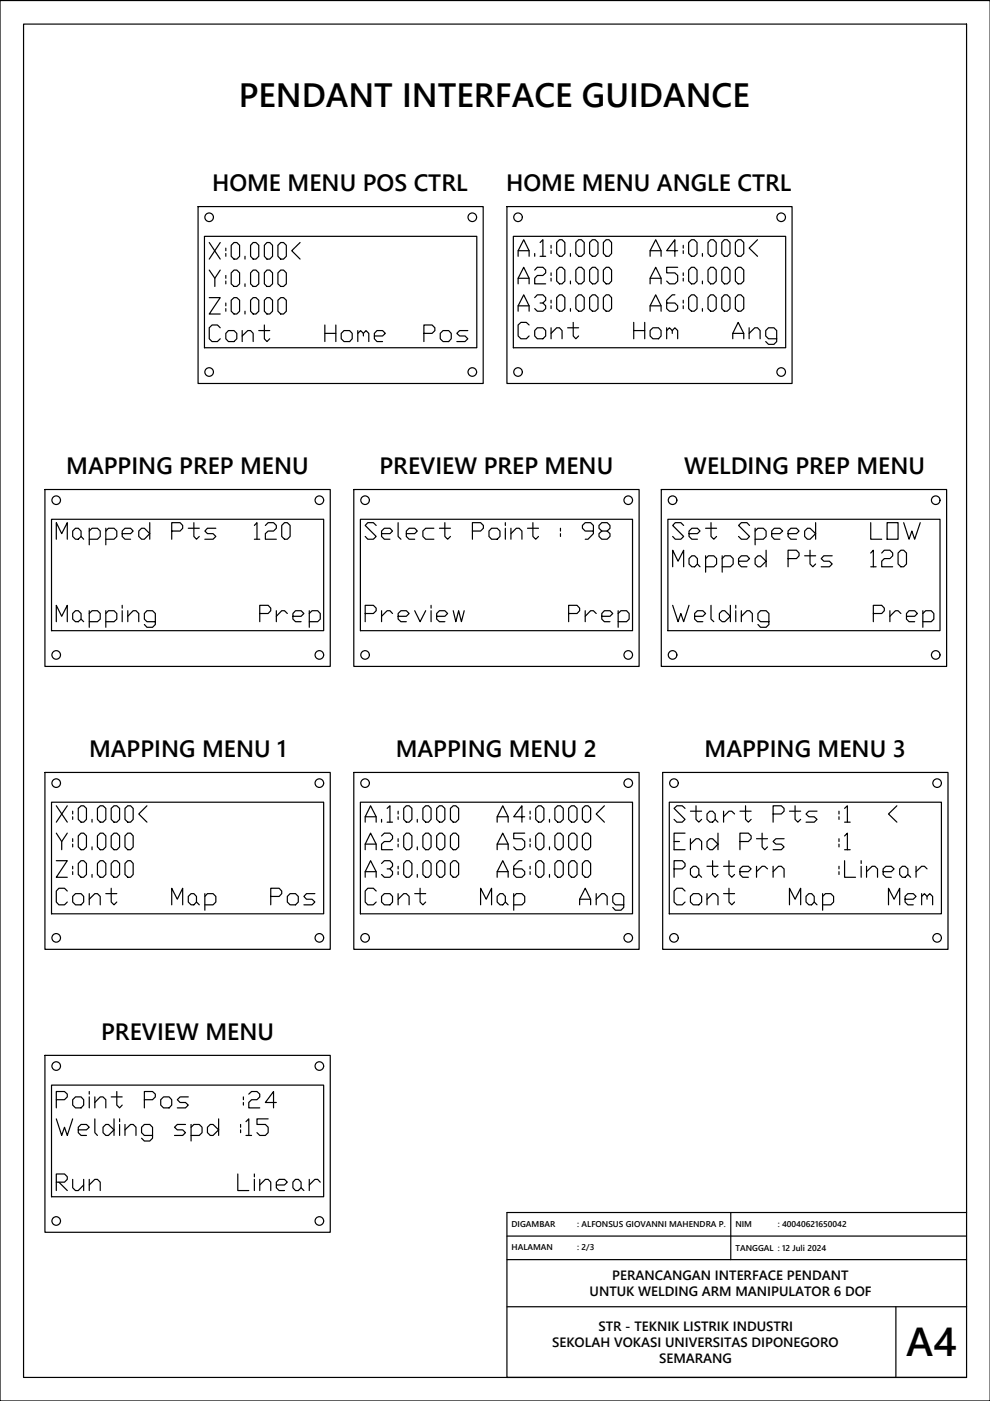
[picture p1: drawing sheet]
<svg xmlns="http://www.w3.org/2000/svg" width="210mm" height="297mm" viewBox="0 0 210 297" stroke-linecap="round" stroke-linejoin="round" font-family="sans-serif">
<!-- layer: 0 -->
<g fill="none" stroke="#000" stroke-width=".25">
<path d="M0 .1h209.9v296.9h-209.9zM5 5.1h199.9v286.9h-199.9zM42 43.8h60.4v37.5h-60.4zM43.3 50.1h57.8v23.6h-57.8zM44.4 57.3l1.2 1.7v1.7M44.4 51.4l2.3 3.5M46.7 51.4l-2.3 3.5M46.7 57.3l-1.1 1.7M47.9 52.6v.6M47.9 53.7v.6M47.9 58.4v.6M47.9 59.6v.6"/>
<path d="M49.6 51.4h.6l.6 .6v2.3l-.6 .6h-.6l-.6-.6v-2.3zM49.6 57.3h.6l.6 .6v2.3l-.6 .5h-.6l-.6-.5v-2.3zM51.9 54.3v.6M53.7 51.4h.6l.6 .6v2.3l-.6 .6h-.6l-.6-.6v-2.3zM53.7 57.3h.6l.6 .6v2.3l-.6 .5h-.6l-.6-.5v-2.3zM56.6 51.4h.6l.6 .6v2.3l-.6 .6h-.6l-.6-.6v-2.3zM56.6 57.3h.6l.6 .6v2.3l-.6 .5h-.6l-.6-.5v-2.3zM58.9 52l.6-.6h.6l.6 .6v2.3l-.6 .6h-.6l-.6-.6zM58.9 57.9l.6-.6h.6l.6 .6v2.3l-.6 .5h-.6l-.6-.5zM63.6 51.4l-1.8 1.8 1.8 1.7M107.5 43.8h60.4v37.5h-60.4zM108.8 50.1h57.8v23.6h-57.8z"/>
<path d="M109.9 54.3v-1.1l1.1-2.4 1.2 2.4v1.1M109.9 53.2h2.3M109.9 59h2.3M113.4 57.3l.5-.6h1.2l.6 .6v.6l-.6 .5h-1.2l-.5 .6v1.2h2.3M113.4 53.7v.6M114.5 51.4l.6-.6v3.5M114.5 54.3h1.2M116.8 52v.6M116.8 53.2v.5M116.8 57.9v.5M116.8 59v.6M118 51.4l.6-.6h.6l.6 .6v2.3l-.6 .6h-.6l-.6-.6z"/>
<path d="M118.6 56.7h.6l.6 .6v2.3l-.6 .6h-.6l-.6-.6v-2.3zM120.9 53.7v.6M120.9 59.6v.6M122.1 51.4l.6-.6h.6l.6 .6v2.3l-.6 .6h-.6l-.6-.6zM122.7 56.7h.6l.6 .6v2.3l-.6 .6h-.6l-.6-.6v-2.3zM125 51.4l.6-.6h.6l.6 .6v2.3l-.6 .6h-.6l-.6-.6zM125.6 56.7h.6l.6 .6v2.3l-.6 .6h-.6l-.6-.6v-2.3zM127.9 51.4l.6-.6h.6l.6 .6v2.3l-.6 .6h-.6l-.6-.6zM128.5 56.7h.6l.6 .6v2.3l-.6 .6h-.6l-.6-.6v-2.3zM137.8 54.3v-1.1l1.2-2.4 1.2 2.4v1.1M137.8 53.2h2.4M137.8 59h2.4"/>
<path d="M143.7 53.2h-2.3l1.7-2.4v3.5M143.7 56.7h-2.3v1.2h1.7l.6 .5v1.2l-.6 .6h-1.2l-.5-.6M144.9 52v.6M144.9 53.2v.5M144.9 57.9v.5M144.9 59v.6M146.6 50.8h.6l.6 .6v2.3l-.6 .6h-.6l-.6-.6v-2.3zM146.6 56.7h.6l.6 .6v2.3l-.6 .6h-.6l-.6-.6v-2.3zM148.9 53.7v.6M148.9 59.6v.6M150.7 50.8h.6l.5 .6v2.3l-.5 .6h-.6l-.6-.6v-2.3zM150.7 56.7h.6l.5 .6v2.3l-.5 .6h-.6l-.6-.6v-2.3z"/>
<path d="M153.6 50.8h.6l.6 .6v2.3l-.6 .6h-.6l-.6-.6v-2.3zM153.6 56.7h.6l.6 .6v2.3l-.6 .6h-.6l-.6-.6v-2.3zM155.9 51.4l.6-.6h.6l.6 .6v2.3l-.6 .6h-.6l-.6-.6zM155.9 57.3l.6-.6h.6l.6 .6v2.3l-.6 .6h-.6l-.6-.6zM160.6 50.8l-1.8 1.8 1.8 1.7M44.4 63.1h2.3l-2.3 3.5h2.3M46.7 69.5l-.6-.6h-1.1l-.6 .6v2.3l.6 .6h1.1l.6-.6M47.9 64.2v.6M47.9 65.4v.6M48.4 70.1h1.2l.6 .6v1.1l-.6 .6h-1.2l-.5-.6v-1.1zM49 63.7l.6-.6h.6l.6 .6v2.3l-.6 .6h-.6l-.6-.6zM51.4 71.2l1.1-1.1h.6l.6 .6v1.7"/>
<path d="M51.4 70.1v2.3M51.9 60.2v.5M51.9 66v.6M53.1 63.7l.6-.6h.6l.6 .6v2.3l-.6 .6h-.6l-.6-.6zM54.9 70.1h2.3M56 63.7l.6-.6h.6l.6 .6v2.3l-.6 .6h-.6l-.6-.6zM56 68.9v2.9l.6 .6 .6-.6M58.9 63.7l.6-.6h.6l.6 .6v2.3l-.6 .6h-.6l-.6-.6zM68.9 68.9v3.5M68.9 70.7h2.3M71.2 68.9v3.5M72.3 70.7l.6-.6h1.2l.6 .6v1.1l-.6 .6h-1.2l-.6-.6z"/>
<path d="M75.9 70.7l.6-.6 .5 .6v.5M75.9 70.1v2.3M77 70.7l.6-.6 .6 .6v1.7M79.4 71.2h1.7l.6-.5-.6-.6h-1.2l-.5 .6v1.1l.5 .6h1.2M89.9 70.7h1.7l.6-.6v-.6l-.6-.6h-1.7v3.5M93.3 70.7l.6-.6h1.2l.6 .6v1.1l-.6 .6h-1.2l-.6-.6zM99.2 70.1h-1.7l-.6 .6 .6 .5h1.1l.6 .6-.6 .6h-1.7M109.9 60.2v-1.2l1.1-2.3 1.2 2.3v1.2M109.9 66v-1.2l1.1-2.3 1.2 2.3v1.2M109.9 64.8h2.3M112.2 68.9l-.6-.5h-1.2l-.5 .5v2.3l.5 .6h1.2l.6-.6M113.4 63.1l.5-.6h1.2l.6 .6v.6l-.6 .5h-.6"/>
<path d="M113.9 69.5h1.2l.6 .6v1.1l-.6 .6h-1.2l-.5-.6v-1.1zM115.1 64.2l.6 .6v.6l-.6 .6h-1.2l-.5-.6M116.8 70.7l1.2-1.2h.6l.6 .6v1.7M116.8 63.7v.5M116.8 64.8v.6M116.8 69.5v2.3M118 63.1l.6-.6h.6l.6 .6v2.3l-.6 .6h-.6l-.6-.6zM120.4 69.5h2.3M120.9 65.4v.6M121.5 68.4v2.8l.6 .6 .6-.6M122.1 63.1l.6-.6h.6l.6 .6v2.3l-.6 .6h-.6l-.6-.6zM125 63.1l.6-.6h.6l.6 .6v2.3l-.6 .6h-.6l-.6-.6z"/>
<path d="M127.9 63.1l.6-.6h.6l.6 .6v2.3l-.6 .6h-.6l-.6-.6zM134.4 70.1h2.3M134.4 68.4v3.4M136.7 68.4v3.4M137.8 60.2v-1.2l1.2-2.3 1.2 2.3v1.2M137.8 66v-1.2l1.2-2.3 1.2 2.3v1.2M137.8 70.1l.6-.6h1.2l.6 .6v1.1l-.6 .6h-1.2l-.6-.6zM137.8 64.8h2.4M141.4 70.1l.5-.6 .6 .6v.6M141.4 69.5v2.3M142.5 70.1l.6-.6 .6 .6v1.7M143.1 62.5h-.6l-1.1 1.2v1.7l.5 .6h1.2l.6-.6v-.6l-.6-.6h-1.7"/>
<path d="M144.9 63.7v.5M144.9 64.8v.6M146.6 62.5h.6l.6 .6v2.3l-.6 .6h-.6l-.6-.6v-2.3zM148.9 65.4v.6M150.7 62.5h.6l.5 .6v2.3l-.5 .6h-.6l-.6-.6v-2.3zM153.6 62.5h.6l.6 .6v2.3l-.6 .6h-.6l-.6-.6v-2.3zM155.4 71.8v-1.1l1.1-2.3 1.2 2.3v1.1M155.4 70.7h2.3M155.9 63.1l.6-.6h.6l.6 .6v2.3l-.6 .6h-.6l-.6-.6zM158.8 70.7l1.2-1.2h.6l.6 .6v1.7M158.8 69.5v2.3M164.7 71.8h-1.8l-.6-.6v-1.1l.6-.6h1.2l.6 .6v2.3l-.6 .6h-1.2l-.6-.6"/>
<path d="M9.5 103.8h60.5v37.5h-60.5zM10.9 110.1h57.7v23.6h-57.7zM11.9 114.3v-3.5l1.2 2.3 1.2-2.3v3.5M15.4 112.6l.6-.6h.6l.6 .6v1.1l-.6 .6h-.6l-.6-.6zM17.2 113.7l.5 .6M18.9 112.6l.6-.6h1.2l.6 .6v1.1l-.6 .6h-1.8M18.9 112v3.5M22.4 112.6l.6-.6h1.2l.6 .6v1.1l-.6 .6h-1.8M22.4 112v3.5M25.9 113.1h1.8l.5-.5-.5-.6h-1.2l-.6 .6v1.1l.6 .6h1.2M29.4 112.6l.6-.6h.6l1.1 1.1-1.1 1.2h-.6l-.6-.6zM31.7 110.8v3.5"/>
<path d="M36.4 112.6h1.8l.5-.6v-.6l-.5-.6h-1.8v3.5M39.9 112h2.3M41.1 110.8v2.9l.6 .6 .5-.6M45.8 112h-1.8l-.6 .6 .6 .5h1.2l.6 .6-.6 .6h-1.8M53.9 111.4l.6-.6v3.5M53.9 114.3h1.2M56.3 111.4l.6-.6h1.1l.6 .6v.6l-.6 .6h-1.1l-.6 .5v1.2h2.3M59.7 111.4l.6-.6h.6l.6 .6v2.3l-.6 .6h-.6l-.6-.6zM75 103.8h60.5v37.5h-60.5zM76.4 110.1h57.7v23.6h-57.7zM79.8 111.4l-.6-.6h-1.2l-.6 .6 2.4 2.3-.6 .6h-1.2l-.6-.6M80.9 113.1h1.8l.5-.5-.5-.6h-1.2l-.6 .6v1.1l.6 .6h1.2"/>
<path d="M84.4 110.8v2.9l.6 .6M86.1 113.1h1.8l.6-.5-.6-.6h-1.2l-.6 .6v1.1l.6 .6h1.2M92 112h-1.7l-.6 .6v1.1l.6 .6h1.7M93.2 112h2.3M94.3 110.8v2.9l.6 .6 .6-.6M100.2 112.6h1.7l.6-.6v-.6l-.6-.6h-1.7v3.5M104.2 112h1.2l.6 .6v1.1l-.6 .6h-1.2l-.5-.6v-1.1zM107.1 110.8v.6M107.1 112v2.3M108.3 113.1l1.2-1.1h.6l.6 .6v1.7M108.3 112v2.3M111.8 112h2.4"/>
<path d="M113 110.8v2.9l.6 .6 .6-.6M118.8 112v.6M118.8 113.1v.6M125.8 112.6h-1.7l-.6-.6v-.6l.6-.6h1.1l.6 .6v1.7l-1.1 1.2h-.6M127.6 112.6l-.6-.6v-.6l.6-.6h1.1l.6 .6v.6l-.6 .6h-1.1l-.6 .5v.6l.6 .6h1.1l.6-.6v-.6l-.6-.5M140.2 103.8h60.5v37.5h-60.5zM141.6 110.1h57.7v23.6h-57.7zM144.9 111.4l-.5-.6h-1.2l-.6 .6 2.3 2.3-.5 .6h-1.2l-.6-.6M146.1 113.1h1.8l.5-.5-.5-.6h-1.2l-.6 .6v1.1l.6 .6h1.2M146.1 118.4l.6-.6h.6l.6 .6v1.2l-.6 .6h-.6l-.6-.6zM147.9 119.6l.5 .6M149.6 118.4l.6-.6h1.1l.6 .6v1.2l-.6 .6h-1.7"/>
<path d="M149.6 112h2.3M149.6 117.8v3.5M150.7 110.8v2.9l.6 .6 .6-.6M153.1 118.4l.6-.6h1.2l.5 .6v1.2l-.5 .6h-1.8M153.1 117.8v3.5M156.6 119h1.8l.5-.6-.5-.6h-1.2l-.6 .6v1.2l.6 .6h1.2M158.9 111.4l-.5-.6h-1.2l-.6 .6 2.3 2.3-.5 .6h-1.2l-.6-.6M160.1 112.6l.6-.6h1.1l.6 .6v1.1l-.6 .6h-1.7M160.1 118.4l.6-.6h.5l1.2 1.2-1.2 1.2h-.5l-.6-.6zM160.1 112v3.5M162.4 116.7v3.5M163.6 113.1h1.8l.5-.5-.5-.6h-1.2l-.6 .6v1.1l.6 .6h1.2"/>
<path d="M167.1 113.1h1.8l.5-.5-.5-.6h-1.2l-.6 .6v1.1l.6 .6h1.2M167.1 118.4h1.8l.5-.6v-.6l-.5-.5h-1.8v3.5M170.6 112.6l.6-.6h.5l1.2 1.1-1.2 1.2h-.5l-.6-.6zM170.6 117.8h2.3M171.7 116.7v2.9l.6 .6 .6-.6M172.9 110.8v3.5M176.4 117.8h-1.7l-.6 .6 .6 .6h1.2l.5 .6-.5 .6h-1.8M184.6 110.8v3.5h2.3M184.6 117.2l.6-.5v3.5M186.9 117.2l.6-.5h1.2l.6 .5v.6l-.6 .6h-1.2l-.6 .6v1.2h2.4M188.1 110.8h2.3v3.5h-2.3zM190.4 117.2l.6-.5h.6l.6 .5v2.4l-.6 .6h-.6l-.6-.6z"/>
<path d="M191.6 110.8l1.1 3.5 .6-1.7 .6 1.7 1.2-3.5M11.9 131.8v-3.5l1.2 2.4 1.2-2.4v3.5M15.4 130.1l.6-.6h.6l.6 .6v1.2l-.6 .5h-.6l-.6-.5zM17.2 131.3l.5 .5M18.9 130.1l.6-.6h1.2l.6 .6v1.2l-.6 .5h-1.8M18.9 129.5v3.5M22.4 130.1l.6-.6h1.2l.6 .6v1.2l-.6 .5h-1.8M22.4 129.5v3.5M25.9 128.3v.6M25.9 129.5v2.3M27.1 130.7l1.1-1.2h.6l.6 .6v1.7M27.1 129.5v2.3"/>
<path d="M32.9 131.8h-1.7l-.6-.5v-1.2l.6-.6h1.1l.6 .6v2.3l-.6 .6h-1.1l-.6-.6M55.1 130.1h1.8l.5-.6v-.6l-.5-.6h-1.8v3.5M58.6 129.5v2.3M60.9 130.1l-.6-.6h-.6l-1.1 1.2M62.1 130.7h1.7l.6-.6-.6-.6h-1.1l-.6 .6v1.2l.6 .5h1.1M65.6 130.1l.6-.6h1.2l.5 .6v1.2l-.5 .5h-1.8M65.6 129.5v3.5M77.4 130.1h1.8l.6-.6v-.6l-.6-.6h-1.8v3.5M80.9 129.5v2.3M83.2 130.1l-.5-.6h-.6l-1.2 1.2M84.4 130.7h1.7l.6-.6-.6-.6h-1.1l-.6 .6v1.2l.6 .5h1.1M87.9 129.5l1.2 2.3 1.2-2.3"/>
<path d="M91.4 128.3v.6M91.4 129.5v2.3M92.6 130.7h1.7l.6-.6-.6-.6h-1.1l-.6 .6v1.2l.6 .5h1.1M96.1 129.5l.5 2.3 .6-2.3 .6 2.3 .6-2.3M120.6 130.1h1.7l.6-.6v-.6l-.6-.6h-1.7v3.5M124.1 129.5v2.3M126.4 130.1l-.6-.6h-.6l-1.1 1.2M127.6 130.7h1.7l.6-.6-.6-.6h-1.2l-.5 .6v1.2l.5 .5h1.2M131.1 130.1l.6-.6h1.1l.6 .6v1.2l-.6 .5h-1.7M131.1 129.5v3.5M142.6 120.2v-3.5l1.2 2.3 1.1-2.3v3.5M142.6 128.3l1.2 3.5 .6-1.7 .5 1.7 1.2-3.5"/>
<path d="M147.3 130.7h1.7l.6-.6-.6-.6h-1.1l-.6 .6v1.2l.6 .5h1.1M150.7 128.3v3l.6 .5M152.5 130.1l.6-.6h.6l1.2 1.2-1.2 1.1h-.6l-.6-.5zM154.9 128.3v3.5M156 128.3v.6M156 129.5v2.3M157.2 130.7l1.2-1.2h.5l.6 .6v1.7M157.2 129.5v2.3M163 131.8h-1.8l-.5-.5v-1.2l.5-.6h1.2l.6 .6v2.3l-.6 .6h-1.2l-.5-.6M184.6 120.2h1.2M185.2 130.1h1.7l.6-.6v-.6l-.6-.6h-1.7v3.5M188.7 129.5v2.3"/>
<path d="M191 130.1l-.6-.6h-.5l-1.2 1.2M192.2 130.7h1.7l.6-.6-.6-.6h-1.2l-.5 .6v1.2l.5 .5h1.2M195.7 130.1l.6-.6h1.1l.6 .6v1.2l-.6 .5h-1.7M195.7 129.5v3.5M9.5 163.8h60.5v37.5h-60.5zM10.9 170.1h57.7v23.6h-57.7zM11.9 176.6l1.2 1.8v1.8M11.9 170.8l2.4 3.5M14.3 170.8l-2.4 3.5M14.3 176.6l-1.2 1.8M15.4 172v.6M15.4 173.2v.5"/>
<path d="M15.4 177.8v.6M15.4 179v.6M16.6 171.4l.6-.6h.5l.6 .6v2.3l-.6 .6h-.5l-.6-.6zM16.6 177.2l.6-.6h.5l.6 .6v2.4l-.6 .6h-.5l-.6-.6zM19.5 173.7v.6M19.5 179.6v.6M20.7 171.4l.6-.6h.5l.6 .6v2.3l-.6 .6h-.5l-.6-.6zM20.7 177.2l.6-.6h.5l.6 .6v2.4l-.6 .6h-.5l-.6-.6zM23.6 171.4l.6-.6h.6l.6 .6v2.3l-.6 .6h-.6l-.6-.6zM23.6 177.2l.6-.6h.6l.6 .6v2.4l-.6 .6h-.6l-.6-.6zM26.5 171.4l.6-.6h.6l.5 .6v2.3l-.5 .6h-.6l-.6-.6zM26.5 177.2l.6-.6h.6l.5 .6v2.4l-.5 .6h-.6l-.6-.6z"/>
<path d="M31.2 170.8l-1.8 1.8 1.8 1.7M75 163.8h60.5v37.5h-60.5zM76.4 170.1h57.7v23.6h-57.7zM77.4 174.3v-1.1l1.2-2.4 1.2 2.4v1.1M77.4 173.2h2.4M77.4 179h2.4M80.9 177.2l.6-.6h1.2l.5 .6v.6l-.5 .6h-1.2l-.6 .6v1.2h2.3M80.9 173.7v.6M82.1 171.4l.6-.6v3.5M82.1 174.3h1.1M84.4 172v.6M84.4 173.2v.5"/>
<path d="M84.4 177.8v.6M84.4 179v.6M85.6 171.4l.5-.6h.6l.6 .6v2.3l-.6 .6h-.6l-.5-.6zM86.1 176.6h.6l.6 .6v2.4l-.6 .6h-.6l-.5-.6v-2.4zM88.5 173.7v.6M88.5 179.6v.6M89.7 171.4l.6-.6h.5l.6 .6v2.3l-.6 .6h-.5l-.6-.6zM89.7 177.2l.6-.6h.5l.6 .6v2.4l-.6 .6h-.5l-.6-.6zM92.6 171.4l.6-.6h.5l.6 .6v2.3l-.6 .6h-.5l-.6-.6zM92.6 177.2l.6-.6h.5l.6 .6v2.4l-.6 .6h-.5l-.6-.6zM95.5 171.4l.6-.6h.5l.6 .6v2.3l-.6 .6h-.5l-.6-.6zM96.1 176.6h.5l.6 .6v2.4l-.6 .6h-.5l-.6-.6v-2.4z"/>
<path d="M105.4 174.3v-1.1l1.2-2.4 1.1 2.4v1.1M105.4 173.2h2.3M105.4 179h2.3M111.3 173.2h-2.4l1.8-2.4v3.5M111.3 176.6h-2.4v1.2h1.8l.6 .6v1.2l-.6 .6h-1.2l-.6-.6M112.4 172v.6M112.4 173.2v.5M112.4 177.8v.6M112.4 179v.6M113.6 171.4l.6-.6h.5l.6 .6v2.3l-.6 .6h-.5l-.6-.6zM113.6 177.2l.6-.6h.5l.6 .6v2.4l-.6 .6h-.5l-.6-.6zM116.5 173.7v.6"/>
<path d="M116.5 179.6v.6M117.6 171.4l.6-.6h.6l.6 .6v2.3l-.6 .6h-.6l-.6-.6zM117.6 177.2l.6-.6h.6l.6 .6v2.4l-.6 .6h-.6l-.6-.6zM120.6 171.4l.6-.6h.6l.5 .6v2.3l-.5 .6h-.6l-.6-.6zM120.6 177.2l.6-.6h.6l.5 .6v2.4l-.5 .6h-.6l-.6-.6zM123.5 171.4l.6-.6h.6l.5 .6v2.3l-.5 .6h-.6l-.6-.6zM123.5 177.2l.6-.6h.6l.5 .6v2.4l-.5 .6h-.6l-.6-.6zM128.1 170.8l-1.7 1.8 1.7 1.7M140.5 163.8h60.5v37.5h-60.5zM141.9 170.1h57.7v23.6h-57.7zM142.9 178.4h1.2M145.2 171.4l-.5-.6h-1.2l-.6 .6 2.3 2.3-.5 .6h-1.2l-.6-.6"/>
<path d="M145.2 176.6h-2.3v3.6h2.3M146.4 179l1.2-1.2h.6l.6 .6v1.8M146.4 172h2.4M146.4 177.8v2.4M147.6 170.8v2.9l.6 .6 .6-.6M149.9 172.6l.6-.6h.6l.5 .6v1.1l-.5 .6h-.6l-.6-.6zM149.9 178.4l.6-.6h.6l1.1 1.2-1.1 1.2h-.6l-.6-.6zM151.6 173.7l.6 .6M152.2 176.6v3.6M153.4 172v2.3M155.7 172.6l-.5-.6h-.6l-1.2 1.2M156.9 178.4h1.8l.6-.6v-.6l-.6-.6h-1.8v3.6"/>
<path d="M156.9 172h2.4M158.1 170.8v2.9l.6 .6 .6-.6M160.4 177.8h2.3M161.6 176.6v3l.5 .6 .6-.6M163.9 172.6h1.8l.5-.6v-.6l-.5-.6h-1.8v3.5M166.2 177.8h-1.7l-.6 .6 .6 .6h1.2l.5 .6-.5 .6h-1.8M167.4 172h2.4M168.6 170.8v2.9l.6 .6 .6-.6M173.2 172h-1.7l-.6 .6 .6 .6h1.1l.6 .5-.6 .6h-1.7M177.9 172v.6M177.9 173.2v.5M177.9 177.8v.6"/>
<path d="M177.9 179v.6M179.1 171.4l.6-.6v3.5M179.1 177.2l.6-.6v3.6M179.1 174.3h1.2M190.2 170.8l-1.8 1.8 1.8 1.7M11.9 182.5h2.4l-2.4 3.5h2.4M14.3 188.9l-.6-.6h-1.2l-.6 .6v2.3l.6 .6h1.2l.6-.6M15.4 190.1l.6-.6h1.2l.5 .6v1.1l-.5 .6h-1.2l-.6-.6zM15.4 183.7v.5M15.4 184.8v.6M16.6 183.1l.6-.6h.5l.6 .6v2.3l-.6 .6h-.5l-.6-.6zM18.9 190.7l1.2-1.2h.6l.6 .6v1.7"/>
<path d="M18.9 189.5v2.3M19.5 185.4v.6M20.7 183.1l.6-.6h.5l.6 .6v2.3l-.6 .6h-.5l-.6-.6zM22.4 189.5h2.4M23.6 183.1l.6-.6h.6l.6 .6v2.3l-.6 .6h-.6l-.6-.6zM23.6 188.3v2.9l.6 .6 .6-.6M26.5 183.1l.6-.6h.6l.5 .6v2.3l-.5 .6h-.6l-.6-.6zM36.4 191.8v-3.5l1.2 2.4 1.1-2.4v3.5M40.5 189.5h.6l.6 .6v1.1l-.6 .6h-.6l-.6-.6v-1.1zM41.7 191.2l.5 .6M43.4 190.1l.6-.6h1.2l.6 .6v1.1l-.6 .6h-1.8M43.4 189.5v3.5"/>
<path d="M57.4 190.1h1.8l.5-.6v-.6l-.5-.6h-1.8v3.5M61.5 189.5h1.2l.5 .6v1.1l-.5 .6h-1.2l-.6-.6v-1.1zM66.8 189.5h-1.8l-.6 .6 .6 .6h1.2l.6 .5-.6 .6h-1.8M77.4 180.2v-1.2l1.2-2.4 1.2 2.4v1.2M77.4 186v-1.2l1.2-2.3 1.2 2.3v1.2M77.4 184.8h2.4M79.8 188.9l-.6-.6h-1.2l-.6 .6v2.3l.6 .6h1.2l.6-.6M80.9 183.1l.6-.6h1.2l.5 .6v.6l-.5 .5h-.6M81.5 189.5h1.2l.5 .6v1.1l-.5 .6h-1.2l-.6-.6v-1.1zM82.7 184.2l.5 .6v.6l-.5 .6h-1.2l-.6-.6M84.4 190.7l1.2-1.2h.5l.6 .6v1.7M84.4 183.7v.5"/>
<path d="M84.4 184.8v.6M84.4 189.5v2.3M86.1 182.5h.6l.6 .6v2.3l-.6 .6h-.6l-.5-.6v-2.3zM87.9 189.5h2.4M88.5 185.4v.6M89.1 188.3v2.9l.6 .6 .6-.6M89.7 183.1l.6-.6h.5l.6 .6v2.3l-.6 .6h-.5l-.6-.6zM92.6 183.1l.6-.6h.5l.6 .6v2.3l-.6 .6h-.5l-.6-.6zM96.1 182.5h.5l.6 .6v2.3l-.6 .6h-.5l-.6-.6v-2.3zM101.9 191.8v-3.5l1.2 2.4 1.1-2.4v3.5M105.4 180.2v-1.2l1.2-2.4 1.1 2.4v1.2M105.4 186v-1.2l1.2-2.3 1.1 2.3v1.2"/>
<path d="M105.4 190.1l.6-.6h.6l.5 .6v1.1l-.5 .6h-.6l-.6-.6zM105.4 184.8h2.3M107.1 191.2l.6 .6M108.9 190.1l.6-.6h1.2l.6 .6v1.1l-.6 .6h-1.8M108.9 189.5v3.5M110.7 182.5h-.6l-1.2 1.2v1.7l.6 .6h1.2l.6-.6v-.6l-.6-.6h-1.8M112.4 183.7v.5M112.4 184.8v.6M113.6 183.1l.6-.6h.5l.6 .6v2.3l-.6 .6h-.5l-.6-.6zM116.5 185.4v.6M117.6 183.1l.6-.6h.6l.6 .6v2.3l-.6 .6h-.6l-.6-.6zM120.6 183.1l.6-.6h.6l.5 .6v2.3l-.5 .6h-.6l-.6-.6z"/>
<path d="M122.9 191.8v-1.1l1.2-2.4 1.1 2.4v1.1M122.9 190.7h2.3M123.5 183.1l.6-.6h.6l.5 .6v2.3l-.5 .6h-.6l-.6-.6zM126.4 190.7l1.2-1.2h.5l.6 .6v1.7M126.4 189.5v2.3M132.2 191.8h-1.7l-.6-.6v-1.1l.6-.6h1.2l.5 .6v2.3l-.5 .6h-1.2l-.6-.6M142.9 184.2h1.8l.5-.5v-.6l-.5-.6h-1.8v3.5M145.2 188.9l-.5-.6h-1.2l-.6 .6v2.3l.6 .6h1.2l.5-.6M146.4 184.2l.6-.5h.6l.6 .5v1.2l-.6 .6h-.6l-.6-.6zM146.4 190.1l.6-.6h1.2l.6 .6v1.1l-.6 .6h-1.2l-.6-.6zM148.2 185.4l.6 .6M149.9 190.7l1.2-1.2h.5l.6 .6v1.7"/>
<path d="M149.9 183.7h2.3M149.9 189.5v2.3M151.1 182.5v2.9l.5 .6 .6-.6M153.4 189.5h2.3M153.4 183.7h2.3M154.6 182.5v2.9l.6 .6 .5-.6M154.6 188.3v2.9l.6 .6 .5-.6M156.9 184.8h1.8l.6-.6-.6-.5h-1.2l-.6 .5v1.2l.6 .6h1.2M160.4 183.7v2.3M162.7 184.2l-.6-.5h-.5l-1.2 1.1M163.9 184.8l1.2-1.1h.6l.5 .5v1.8M163.9 183.7v2.3"/>
<path d="M167.4 191.8v-3.5l1.2 2.4 1.2-2.4v3.5M170.9 190.1l.6-.6h.6l.5 .6v1.1l-.5 .6h-.6l-.6-.6zM172.6 191.2l.6 .6M174.4 190.1l.6-.6h1.1l.6 .6v1.1l-.6 .6h-1.7M174.4 189.5v3.5M177.9 183.7v.5M177.9 184.8v.6M179.1 182.5v3.5h2.3M179.1 180.2h1.2M182.6 182.5v.6M182.6 183.7v2.3M183.7 184.8l1.2-1.1h.6l.6 .5v1.8"/>
<path d="M183.7 183.7v2.3M187.2 184.8h1.8l.6-.6-.6-.5h-1.2l-.6 .5v1.2l.6 .6h1.2M188.4 191.8v-3.5l1.2 2.4 1.2-2.4v3.5M190.8 184.2l.5-.5h.6l.6 .5v1.2l-.6 .6h-.6l-.5-.6zM191.9 190.7h1.7l.6-.6-.6-.6h-1.1l-.6 .6v1.1l.6 .6h1.1M192.5 185.4l.6 .6M194.2 183.7v2.3M195.4 190.1l.6-.6 .6 .6v.6M195.4 189.5v2.3M196.6 184.2l-.6-.5h-.6l-1.2 1.1M196.6 190.1l.5-.6 .6 .6v1.7M9.5 223.8h60.5v37.5h-60.5z"/>
<path d="M10.9 230.1h57.7v23.6h-57.7zM11.9 233.2h1.8l.6-.6v-.6l-.6-.6h-1.8v3.5M11.9 237.2l1.2 3.5 .6-1.7 .6 1.7 1.1-3.5M15.4 233.2l.6-.6h1.2l.5 .6v1.1l-.5 .6h-1.2l-.6-.6zM16.6 239.6h1.7l.6-.6-.6-.6h-1.1l-.6 .6v1.1l.6 .6h1.1M18.9 231.4v.6M18.9 232.6v2.3M20.1 233.8l1.2-1.2h.5l.6 .6v1.7M20.1 237.2v2.9l.6 .6M20.1 232.6v2.3M21.8 239l.6-.6h.6l1.2 1.2-1.2 1.1h-.6l-.6-.6zM23.6 232.6h2.3"/>
<path d="M24.2 237.2v3.5M24.8 231.4v2.9l.6 .6 .5-.6M25.4 237.2v.6M25.4 238.4v2.3M26.5 239.6l1.2-1.2h.5l.6 .6v1.7M26.5 238.4v2.3M30.6 233.2h1.7l.6-.6v-.6l-.6-.6h-1.7v3.5M34.1 233.2l.6-.6h1.2l.5 .6v1.1l-.5 .6h-1.2l-.6-.6zM39.3 238.4h-1.7l-.6 .6 .6 .6h1.1l.6 .5-.6 .6h-1.7M39.9 232.6h-1.7l-.6 .6 .6 .6h1.1l.6 .5-.6 .6h-1.7M40.5 239l.6-.6h1.1l.6 .6v1.1l-.6 .6h-1.7M40.5 238.4v3.5"/>
<path d="M44 239l.6-.6h.6l1.2 1.2-1.2 1.1h-.6l-.6-.6zM46.4 237.2v3.5M51 238.4v.6M51 239.6v.5M51.6 232.6v.6M51.6 233.8v.5M52.2 237.8l.5-.6v3.5M52.7 232l.6-.6h1.2l.6 .6v.6l-.6 .6h-1.2l-.6 .6v1.1h2.4M56.9 237.2h-2.4v1.2h1.8l.6 .6v1.1l-.6 .6h-1.2l-.6-.6M58.6 233.8h-2.3l1.7-2.4v3.5M11.9 250.6h1.8l.6-.6v-.5l-.6-.6h-1.8v3.5M12.5 250.6l1.8 1.8"/>
<path d="M15.4 250v1.8l.6 .6h.6l1.1-1.2M17.7 250v2.4M18.9 251.2l1.2-1.2h.6l.6 .6v1.8M18.9 250v2.4M32.3 240.7h-1.7l-.6-.6v-1.1l.6-.6h1.1l.6 .6v2.3l-.6 .6h-1.1l-.6-.6M50.4 248.9v3.5h2.3M52.2 240.7h1.1M53.9 248.9v.6M53.9 250v2.4M55.1 251.2l1.2-1.2h.6l.5 .6v1.8M55.1 250v2.4M58.6 251.2h1.7l.6-.6-.6-.6h-1.1l-.6 .6v1.2l.6 .6h1.1"/>
<path d="M62.7 250h.5l.6 .6v1.2l-.6 .6h-.5l-.6-.6v-1.2zM63.8 251.8l.6 .6M65.6 250v2.4M67.9 250.6l-.5-.6h-.6l-1.2 1.2M154.9 257.1v10M204.9 257.1h-97.4v34.9h97.4M107.5 262.1h97.4M107.5 267.1h97.4M107.5 277.1h97.4M189.9 277.1v14.9"/>
<circle cx="44.3" cy="46.1" r=".91"/>
<circle cx="100.1" cy="46.1" r=".91"/>
<circle cx="109.8" cy="46.1" r=".91"/>
<circle cx="165.6" cy="46.1" r=".91"/>
<circle cx="44.3" cy="78.9" r=".91"/>
<circle cx="100.1" cy="78.9" r=".91"/>
<circle cx="109.8" cy="78.9" r=".91"/>
<circle cx="165.6" cy="78.9" r=".91"/>
<circle cx="11.9" cy="106.1" r=".91"/>
<circle cx="67.7" cy="106.1" r=".91"/>
<circle cx="77.4" cy="106.1" r=".91"/>
<circle cx="133.2" cy="106.1" r=".91"/>
<circle cx="142.6" cy="106.1" r=".91"/>
<circle cx="198.4" cy="106.1" r=".91"/>
<circle cx="11.9" cy="138.9" r=".91"/>
<circle cx="67.7" cy="138.9" r=".91"/>
<circle cx="77.4" cy="138.9" r=".91"/>
<circle cx="133.2" cy="138.9" r=".91"/>
<circle cx="142.6" cy="138.9" r=".91"/>
<circle cx="198.4" cy="138.9" r=".91"/>
<circle cx="11.9" cy="166" r=".91"/>
<circle cx="67.7" cy="166" r=".91"/>
<circle cx="77.4" cy="166" r=".91"/>
<circle cx="133.2" cy="166" r=".91"/>
<circle cx="142.9" cy="166" r=".91"/>
<circle cx="198.7" cy="166" r=".91"/>
<circle cx="11.9" cy="198.8" r=".91"/>
<circle cx="67.7" cy="198.8" r=".91"/>
<circle cx="77.4" cy="198.8" r=".91"/>
<circle cx="133.2" cy="198.8" r=".91"/>
<circle cx="142.9" cy="198.8" r=".91"/>
<circle cx="198.7" cy="198.8" r=".91"/>
<circle cx="11.9" cy="226" r=".91"/>
<circle cx="67.7" cy="226" r=".91"/>
<circle cx="11.9" cy="258.9" r=".91"/>
<circle cx="67.7" cy="258.9" r=".91"/>
</g>
<text font-size="8.6" x="192.2" y="287.6">A4</text>
<text font-size="7.1" x="50.6" y="22.7">PENDANT INTERFACE GUIDANCE</text>
<g font-size="5">
<text x="45" y="40.5">HOME MENU POS CTRL</text>
<text x="107.3" y="40.5">HOME MENU ANGLE CTRL</text>
<text x="14.1" y="100.5">MAPPING PREP MENU</text>
<text x="80.5" y="100.5">PREVIEW PREP MENU</text>
<text x="145.1" y="100.5">WELDING PREP MENU</text>
<text x="18.9" y="160.6">MAPPING MENU 1</text>
<text x="83.9" y="160.5">MAPPING MENU 2</text>
<text x="149.4" y="160.5">MAPPING MENU 3</text>
<text x="21.5" y="220.5">PREVIEW MENU</text>
</g>
<g font-size="2.9">
<text x="125" y="274.7">UNTUK WELDING ARM MANIPULATOR 6 DOF</text>
<text x="129.8" y="271.4">PERANCANGAN INTERFACE PENDANT</text>
<text x="117.1" y="285.6">SEKOLAH VOKASI UNIVERSITAS DIPONEGORO</text>
<text x="126.9" y="282.2">STR - TEKNIK LISTRIK INDUSTRI</text>
<text x="139.7" y="288.9">SEMARANG</text>
</g>
<g font-size="1.8">
<text x="108.5" y="260.1">DIGAMBAR</text>
<text x="122.4" y="260.1">: ALFONSUS GIOVANNI MAHENDRA P.</text>
<text x="155.9" y="260.1">NIM</text>
<text x="164.9" y="260.1">: 40040621650042</text>
<text x="108.5" y="265">HALAMAN</text>
<text x="122.4" y="265">: 2/3</text>
<text x="155.9" y="265.2">TANGGAL : 12 Juli 2024</text>
</g>
</svg>
